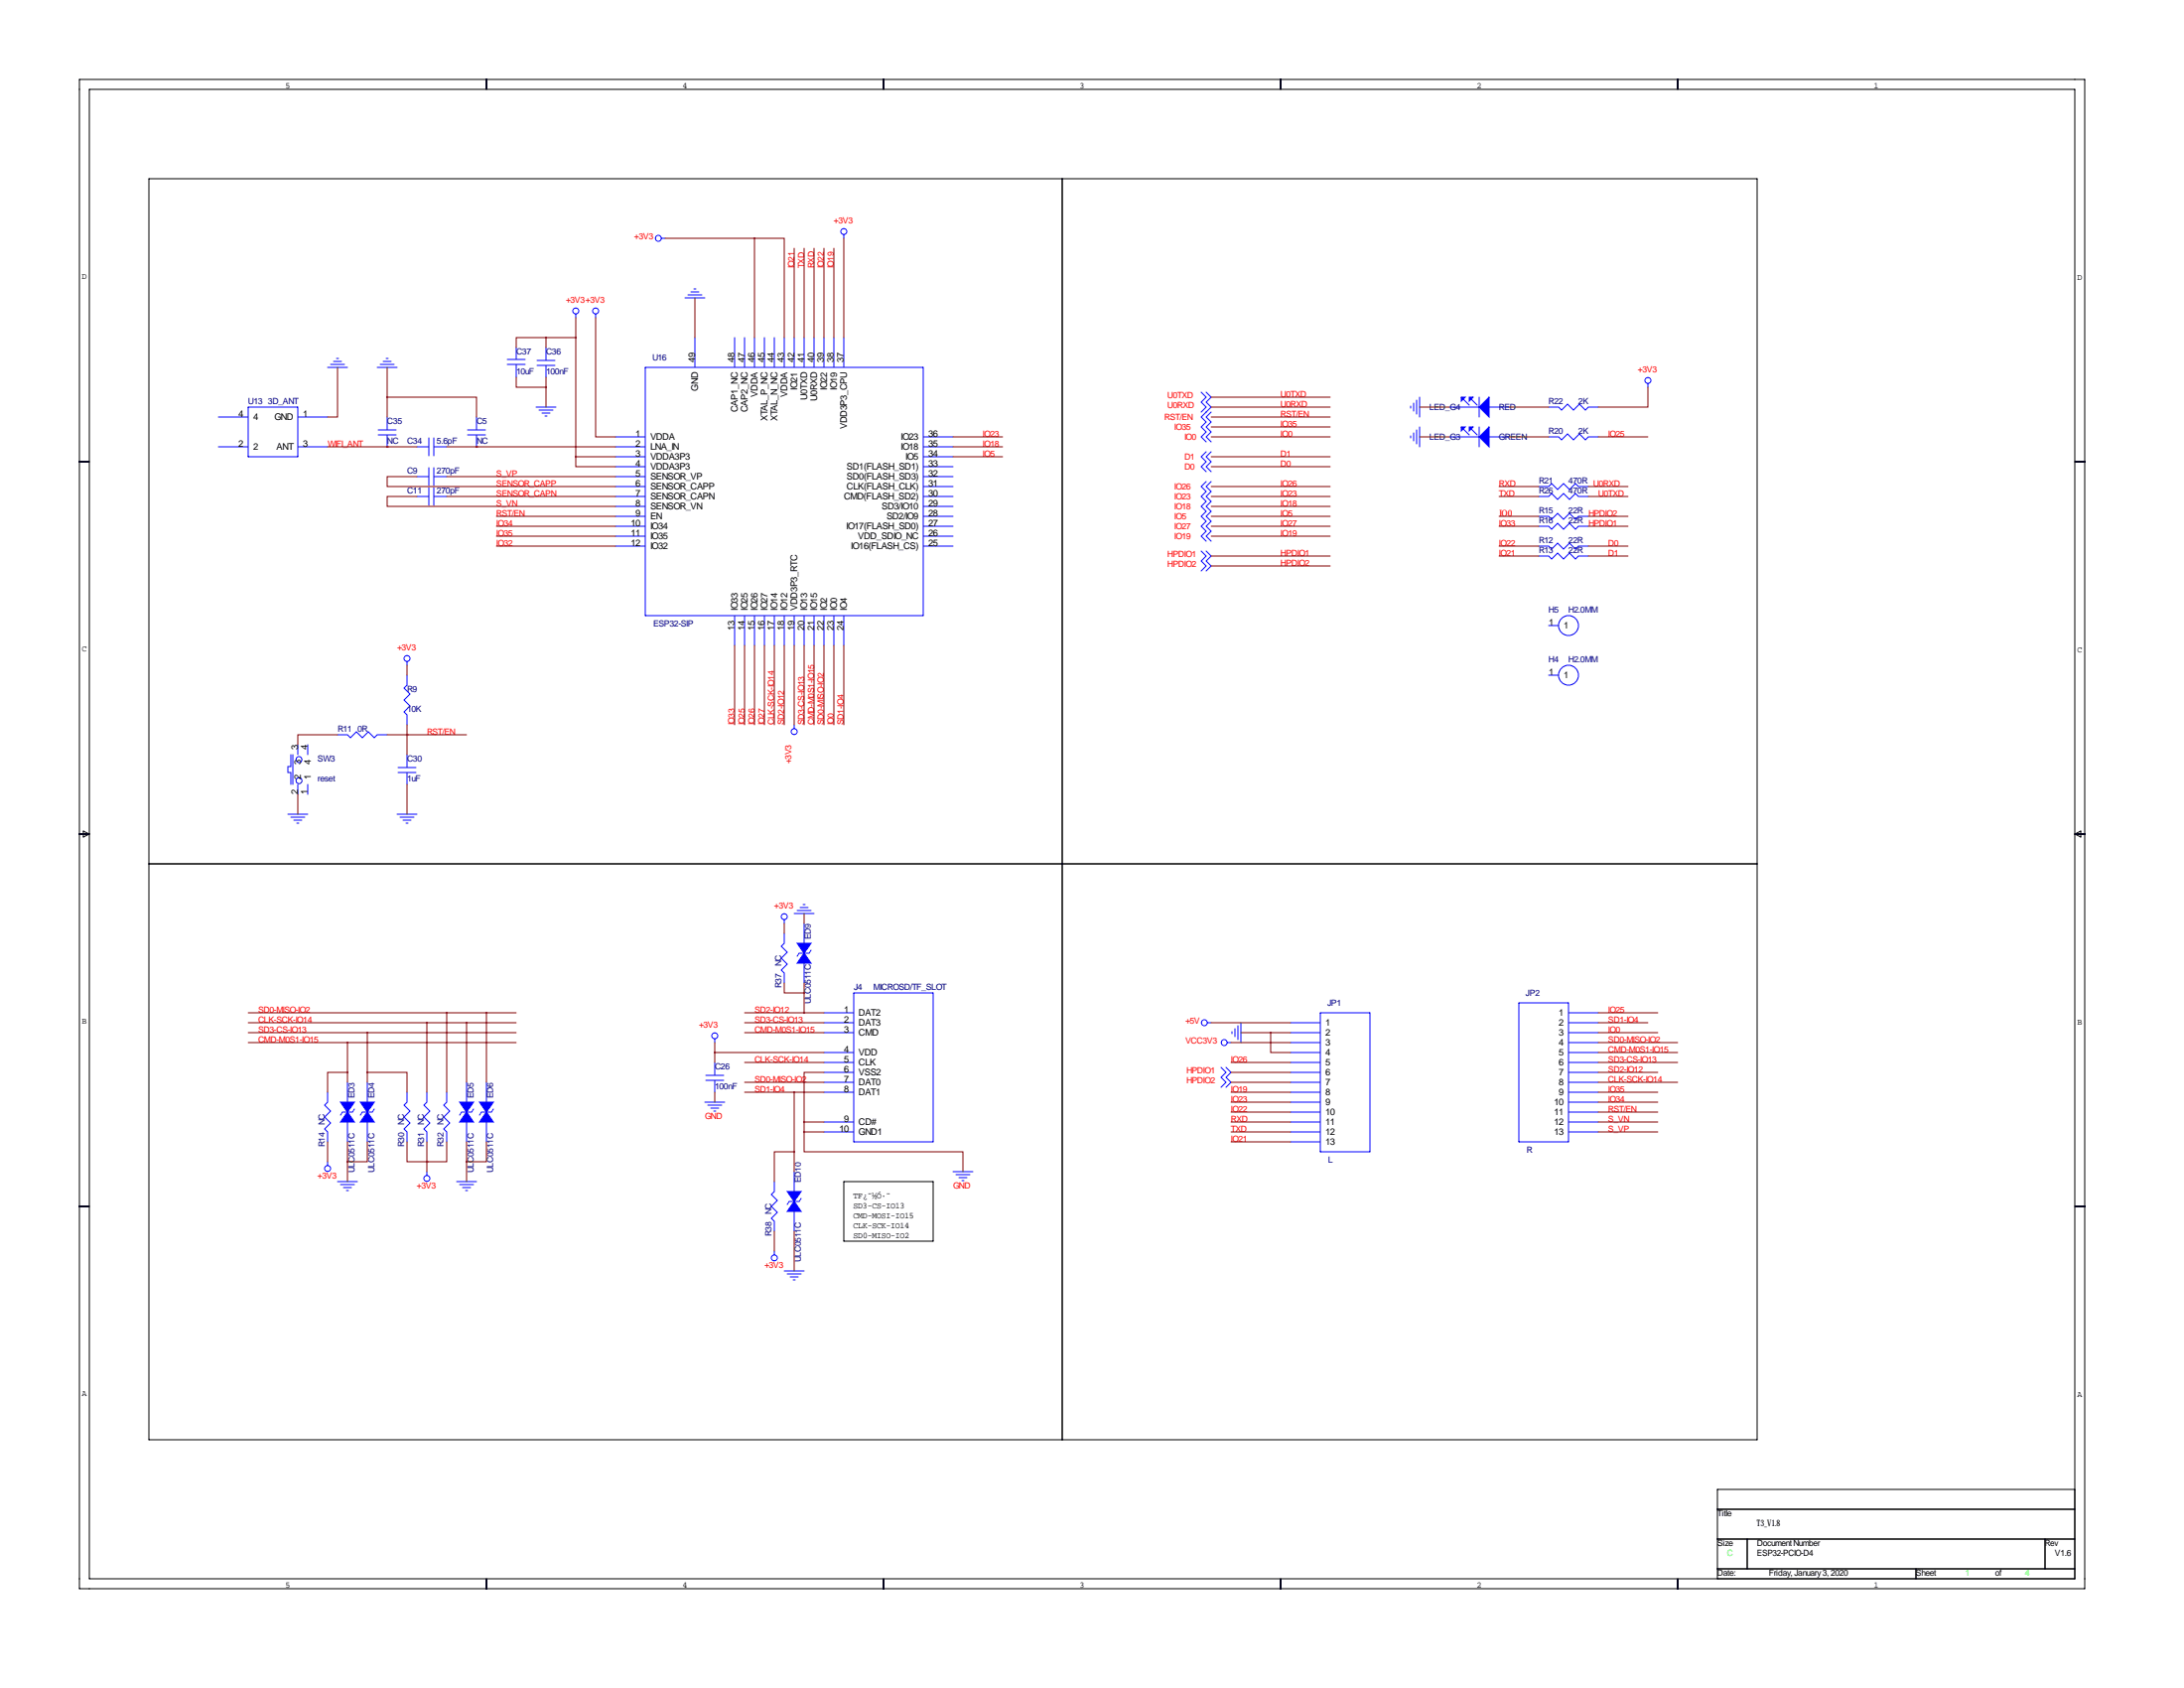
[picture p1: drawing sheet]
<svg xmlns="http://www.w3.org/2000/svg" width="559mm" height="432mm" viewBox="0 0 559 432" stroke-linecap="round" stroke-linejoin="round" font-family="sans-serif">
<g fill="none" stroke="#000" stroke-width=".25">
<path d="M20.3 20.3h513.1v386.1h-513.1zM22.9 22.9h508v381h-508zM124.5 20.3v2.6M226.1 20.3v2.6M327.7 20.3v2.6M429.3 20.3v2.6M38.1 45.7h411.5v322.6h-411.5zM271.8 45.7v322.6M20.3 118.1h2.6M530.9 118.1h2.5M20.3 213.4h2.6M21.3 212.6l1.6 .8-1.6 .7z"/>
<path d="M530.9 213.4h2.5M530.9 213.4l1.5-.8v1.5zM38.1 221h411.5M20.3 308.6h2.6M215.9 302.3h22.9v15.2h-22.9zM530.9 308.6h2.5M439.4 386.1h91.5M439.4 393.7h91.5M447 393.7v7.6M523.2 393.7v7.6M530.9 381h-91.5v22.9M124.5 403.9v2.5"/>
<path d="M226.1 403.9v2.5M327.7 403.9v2.5M429.3 403.9v2.5M439.4 401.3h91.5M490.2 401.3v2.6"/>
</g>
<g fill="none" stroke="#00f" stroke-width=".25">
<path d="M215.9 59.9v1.1M169.2 61h1M175.3 76.2h5M176 75.4h3.6M176.8 74.7h2M177.5 73.9h.6M83.8 94h5.1M84.6 93.2h3.5M85.3 92.5h2.1M86.1 91.7h.5M96.5 94h5.1M97.3 93.2h3.5"/>
<path d="M98 92.5h2.1M98.8 91.7h.5M129.8 93.2h4.6M129.8 91.9h4.6M132.1 88.9v3M132.1 93.2v3.3M137.4 92.2h4.6M137.4 93.5h4.6M139.7 88.9v3.3M139.7 93.5v3M147.3 80.3v1M152.4 80.3v1"/>
<path d="M165.1 94h71.1v63.5h-71.1zM177.8 86.4v7.6M188 86.4v7.6M190.5 86.4v7.6M193 86.4v7.6M195.6 86.4v7.6M198.1 86.4v7.6M200.7 86.4v7.6M203.2 86.4v7.6M205.7 86.4v7.6M208.3 86.4v7.6M210.8 86.4v7.6"/>
<path d="M213.4 86.4v7.6M215.9 86.4v7.6M421.6 98v1.1M55.9 114.3h7.6M55.9 106.7h7.6M63.5 104.1h12.7v12.7h-12.7zM76.2 114.3h7.6M76.2 106.7h7.6M96.8 110h4.5M96.8 111.3h4.5M99.1 106.7v3.3M99.1 111.3v3"/>
<path d="M106.7 114.3h3M109.7 112v4.6M109.7 119.6v4.6M111 114.3h3.3M111 112v4.6M111 119.6v4.6M119.6 110h4.6M119.6 111.3h4.6M121.9 106.7v3.3M121.9 111.3v3M137.2 104.1h5M137.9 104.9h3.6"/>
<path d="M138.7 105.7h2M139.4 106.4h.6M157.5 111.8h7.6M157.5 116.8h7.6M157.5 114.3h7.6M157.5 119.4h7.6M236.2 111.8h7.6M236.2 116.8h7.6M236.2 114.3h7.6M236.2 119.4h7.6M307.3 100.3l1.3 1.3-1.3 1.3 1.3 1.2-1.3 1.3M308.6 115.6l-1.3 1.2 1.3 1.3-1.3 1.3 1.3 1.2"/>
<path d="M308.6 100.3l1.3 1.3-1.3 1.3 1.3 1.2-2.6 2.6 1.3 1.2-1.3 1.3 1.3 1.3-1.3 1.3 1.3 1.2M309.9 115.6l-1.3 1.2 1.3 1.3-1.3 1.3 1.3 1.2M309.9 105.4l-1.3 1.3 1.3 1.2-1.3 1.3 1.3 1.3-1.3 1.3 1.3 1.2M360.9 103.9v.5M360.9 111.5v.5M361.7 103.1v2.1M361.7 110.7v2.1M362.5 102.4v3.5M362.5 110v3.5M363.2 101.6v5.1M363.2 109.2v5.1M370.8 111.8h7.7"/>
<path d="M370.8 104.1h7.7M374.4 109.7l1.5 1.6M374.4 102.1l1.5 1.5M376.4 109.7l1.6 1.6M376.4 102.1l1.6 1.5M378.5 101.6v5.1M378.5 109.2v5.1M381 111.8h5.1M381 104.1h5.1M396.2 111.8h2.6l.7 .7 1.6-1.5 1.5 1.5 1.5-1.5 1.5 1.5 .8-.7h2.5M396.2 104.1h2.6l.7 .8 1.6-1.5 1.5 1.5 1.5-1.5 1.5 1.5 .8-.8h2.5M106.7 127h3"/>
<path d="M106.7 121.9h3M109.7 124.7v4.6M111 127h3.3M111 124.7v4.6M111 121.9h3.3M157.5 124.5h7.6M157.5 132.1h7.6M157.5 127h7.6M157.5 139.7h7.6M157.5 121.9h7.6M157.5 129.5h7.6M157.5 134.6h7.6"/>
<path d="M157.5 137.2h7.6M236.2 124.5h7.6M236.2 132.1h7.6M236.2 127h7.6M236.2 139.7h7.6M236.2 121.9h7.6M236.2 129.5h7.6M236.2 134.6h7.6M236.2 137.2h7.6M308.6 123.2l-1.3 1.3 1.3 1.2-1.3 1.3 1.3 1.3-1.3 1.2 1.3 1.3-1.3 1.3 1.3 1.2-1.3 1.3 1.3 1.3-1.3 1.3 1.3 1.2M309.9 123.2l-1.3 1.3 1.3 1.2-1.3 1.3 1.3 1.3-1.3 1.2 1.3 1.3-1.3 1.3 1.3 1.2-1.3 1.3 1.3 1.3-1.3 1.3 1.3 1.2M393.7 124.5h2.5l.8-.8 1.5 1.5 1.5-1.5 1.6 1.5 1.5-1.5 .8 .8h2.5"/>
<path d="M393.7 132.1h2.5l.8 .7 1.5-1.5 1.5 1.5 1.6-1.5 1.5 1.5 .8-.7h2.5M393.7 127h2.5l.8-.8 1.5 1.6 1.5-1.6 1.6 1.6 1.5-1.6 .8 .8h2.5M393.7 139.7h2.5l.8 .8 1.5-1.6 1.5 1.6 1.6-1.6 1.5 1.6 .8-.8h2.5M393.7 134.6h2.5l.8 .8 1.5-1.5 1.5 1.5 1.6-1.5 1.5 1.5 .8-.8h2.5M188 157.5v7.6M190.5 157.5v7.6M193 157.5v7.6M195.6 157.5v7.6M198.1 157.5v7.6M200.7 157.5v7.6M203.2 157.5v7.6M205.7 157.5v7.6"/>
<path d="M208.3 157.5v7.6M210.8 157.5v7.6M213.4 157.5v7.6M215.9 157.5v7.6M307.3 141l1.3 1.2-1.3 1.3 1.3 1.3-1.3 1.2M308.6 141l1.3 1.2-1.3 1.3 1.3 1.3-1.3 1.2M393.7 142.2h2.5l.8 .8 1.5-1.5 1.5 1.5 1.6-1.5 1.5 1.5 .8-.8h2.5M104.1 172.7v2.6l-.7 .7 1.5 1.5-1.5 1.6 1.5 1.5-1.5 1.5 .7 .8v2.5M104.1 169.2v1M396.2 172.7h2.6M396.2 160h2.6M74.4 193v3.1h-.7v1.5h.7v3.1"/>
<path d="M74.9 193v7.7M76.2 190.5v2.5M78.7 190.5v2.5M86.4 188h2.5l.8 .7 1.5-1.5 1.5 1.5 1.5-1.5 1.6 1.5 .7-.7h2.6M101.9 197.6h4.5M101.9 196.3h4.5M104.1 193v3.3M104.1 197.6v3.1M203.2 185.4v1M73.7 208.3h5M74.4 209h3.6M75.2 209.8h2"/>
<path d="M75.9 210.6h.6M76.2 200.7v2.5M78.7 200.7v2.5M101.6 208.3h5.1M102.4 209h3.5M103.1 209.8h2.1M103.9 210.6h.5M200.7 235.2v1M200.7 238.8v2.5l-.8 .8 1.5 1.5-1.5 1.5 1.5 1.5-1.5 1.6 .8 .7v2.6M203.2 233.7h5.1M204 232.9h3.5M204.7 232.2h2.1"/>
<path d="M205.5 231.4h.5M205.7 236.2v5.1M205.7 246.4v5.1M207.5 243.1l-.5 .7h-2.5l-.5 .8M210.8 259.1h7.6M218.4 254h20.4v38.1h-20.4zM337.8 259.1h12.7v35.5h-12.7zM388.6 256.5h12.7v35.6h-12.7zM401.3 259.1h7.6M83.8 279.4v2.5l-.7 .8 1.5 1.5-1.5 1.6 1.5 1.5-1.5 1.5 .7 .8v2.5M88.9 276.9v5M94 276.9v5"/>
<path d="M104.1 279.4v2.5l-.7 .8 1.5 1.5-1.5 1.6 1.5 1.5-1.5 1.5 .7 .8v2.5M109.2 279.4v2.5l-.7 .8 1.5 1.5-1.5 1.6 1.5 1.5-1.5 1.5 .7 .8v2.5M114.3 279.4v2.5l-.8 .8 1.6 1.5-1.6 1.6 1.6 1.5-1.6 1.5 .8 .8v2.5M119.4 276.9v5M124.5 276.9v5M180.6 275.1h4.6M180.6 276.4h4.6M182.9 265.7v1M182.9 271.8v3.3M182.9 276.4v3M210.8 261.6h7.6M210.8 264.2h7.6"/>
<path d="M210.8 269.2h7.6M210.8 271.8h7.6M210.8 274.3h7.6M210.8 276.9h7.6M210.8 279.4h7.6M308.9 261.6h1M312.4 273l1.3 1.3-1.3 1.3 1.3 1.3-1.3 1.2M313.7 273l1.3 1.3-1.3 1.3 1.3 1.3-1.3 1.2M313.9 266.7h1.1M315.2 263.9v.5M316 263.1v2.1M316.7 262.4v3.5"/>
<path d="M317.5 261.6v5.1M330.2 261.6h7.6M330.2 264.2h7.6M330.2 269.2h7.6M330.2 271.8h7.6M330.2 274.3h7.6M330.2 276.9h7.6M330.2 279.4h7.6M330.2 266.7h7.6M401.3 261.6h7.6M401.3 264.2h7.6M401.3 269.2h7.6"/>
<path d="M401.3 271.8h7.6M401.3 274.3h7.6M401.3 276.9h7.6M401.3 279.4h7.6M401.3 266.7h7.6M83.8 297.2v1M88.9 287v5.1M90.7 283.7l-.5 .8h-2.6l-.5 .7M94 287v5.1M95.8 283.7l-.6 .8h-2.5l-.5 .7M109.2 299.7v1M119.4 287v5.1"/>
<path d="M121.2 283.7l-.6 .8h-2.5l-.5 .7M124.5 287v5.1M126.2 283.7l-.5 .8h-2.5l-.5 .7M180.3 281.9h5.1M181.1 282.7h3.6M181.9 283.5h2M182.6 284.2h.5M203.2 299.7v5.1M210.8 287h7.6M210.8 289.6h7.6M243.8 299.7h5.1M330.2 284.5h7.6"/>
<path d="M330.2 292.1h7.6M330.2 287h7.6M330.2 289.6h7.6M330.2 281.9h7.6M401.3 284.5h7.6M401.3 287h7.6M401.3 289.6h7.6M401.3 281.9h7.6M86.4 302.3h5M87.1 303h3.6M87.9 303.8h2M88.6 304.5h.6"/>
<path d="M116.8 302.3h5.1M117.6 303h3.6M118.4 303.8h2M119.1 304.5h.5M198.1 302.3v2.5l-.7 .8 1.5 1.5-1.5 1.5 1.5 1.5-1.5 1.6 .7 .7v2.6M203.2 309.9v5.1M205 306.6l-.5 .7h-2.6l-.5 .8M244.6 300.5h3.6M245.4 301.2h2M246.1 302h.5M198.1 320v1.1M200.7 325.1h5"/>
<path d="M201.4 325.9h3.6M202.2 326.6h2M202.9 327.4h.6"/>
<circle cx="215.9" cy="59.2" r=".76"/>
<circle cx="147.3" cy="79.6" r=".76"/>
<circle cx="152.4" cy="79.6" r=".76"/>
<circle cx="168.5" cy="61" r=".76"/>
<circle cx="421.6" cy="97.3" r=".76"/>
<circle cx="104.1" cy="168.5" r=".76"/>
<circle cx="401.3" cy="160" r="2.54"/>
<circle cx="401.3" cy="172.7" r="2.54"/>
<circle cx="76.5" cy="194.3" r=".76"/>
<circle cx="76.5" cy="199.7" r=".76"/>
<circle cx="203.2" cy="187.1" r=".76"/>
<circle cx="200.7" cy="234.5" r=".76"/>
<circle cx="182.9" cy="265" r=".76"/>
<circle cx="308.2" cy="261.6" r=".76"/>
<circle cx="313.2" cy="266.7" r=".76"/>
<circle cx="83.8" cy="298.9" r=".76"/>
<circle cx="109.2" cy="301.4" r=".76"/>
<circle cx="198.1" cy="321.8" r=".76"/>
</g>
<g fill="#00f" stroke="#00f" stroke-width=".25">
<path d="M92.2 281.9h3.6l-1.8 2.6z"/>
<path d="M94 284.5l1.8 2.5h-3.6z"/>
<path d="M381 109.2v5.1l-2.5-2.5z"/>
<path d="M375.9 109.2h1l-1 1z"/>
<path d="M373.9 109.2h1l-1 1z"/>
<path d="M117.6 281.9h3.6l-1.8 2.6z"/>
<path d="M119.4 284.5l1.8 2.5h-3.6z"/>
<path d="M204 241.3h3.5l-1.8 2.5z"/>
<path d="M205.7 243.8l1.8 2.6h-3.5z"/>
<path d="M122.7 281.9h3.5l-1.7 2.6z"/>
<path d="M124.5 284.5l1.7 2.5h-3.5z"/>
<path d="M201.4 304.8h3.6l-1.8 2.5z"/>
<path d="M203.2 307.3l1.8 2.6h-3.6z"/>
<path d="M381 101.6v5.1l-2.5-2.6z"/>
<path d="M375.9 101.6h1l-1 1z"/>
<path d="M373.9 101.6h1l-1 1z"/>
<path d="M87.1 281.9h3.6l-1.8 2.6z"/>
<path d="M88.9 284.5l1.8 2.5h-3.6z"/>
</g>
<g fill="none" stroke="#800000" stroke-width=".25">
<path d="M170.2 61h22.8M177.8 76.2v10.2M193 61h7.7v25.4M193 61v25.4M203.2 63.5v22.9M205.7 63.5v22.9M208.3 63.5v22.9M210.8 63.5v22.9M213.4 63.5v22.9M215.9 61v25.4M86.4 94v12.7h-2.6M99.1 94v12.7"/>
<path d="M132.1 96.5v2.6h7.6M139.7 86.4h-7.6v2.5M139.7 86.4v2.5M139.7 96.5v7.6M139.7 86.4h7.6M147.3 81.3v35.5M152.4 81.3v30.5h5.1M421.6 99.1v5h-12.7M83.8 114.3h22.9M99.1 114.3h.1M99.1 101.6h22.8v5.1M114.3 114.3h43.2"/>
<path d="M121.9 114.3h.1M147.3 116.8v2.6h10.2M147.3 116.8h10.2M243.8 114.3h12.7M243.8 111.8h12.7M243.8 116.8h12.7M309.9 119.4h30.5M309.9 111.8h30.5M309.9 104.1h30.5M309.9 101.6h30.5M309.9 116.8h30.5M309.9 106.7h30.5"/>
<path d="M309.9 109.2h30.5M363.2 111.8h7.6M363.2 104.1h7.6M386.1 111.8h10.1M386.1 104.1h10.1M408.9 111.8h12.7M106.7 121.9h-7.6v2.6h58.4M106.7 127h-7.6v2.5h58.4M114.3 127h43.2M114.3 121.9h43.2M127 134.6h30.5M127 139.7h30.5"/>
<path d="M127 132.1h30.5M127 137.2h30.5M309.9 127h30.5M309.9 134.6h30.5M309.9 124.5h30.5M309.9 129.5h30.5M309.9 132.1h30.5M309.9 137.2h30.5M383.5 127h10.2M383.5 134.6h10.2M383.5 139.7h10.2M383.5 124.5h10.2"/>
<path d="M383.5 132.1h10.2M406.4 127h10.2M406.4 134.6h10.2M406.4 139.7h10.2M406.4 124.5h10.2M406.4 132.1h10.2M309.9 142.2h30.5M309.9 144.8h30.5M383.5 142.2h10.2M406.4 142.2h10.2M104.1 170.2v2.5M188 165.1v20.3"/>
<path d="M190.5 165.1v20.3M193 165.1v20.3M195.6 165.1v20.3M198.1 165.1v20.3M200.7 165.1v20.3M203.2 165.1v20.3M205.7 165.1v20.3M208.3 165.1v20.3M210.8 165.1v20.3M213.4 165.1v20.3M215.9 165.1v20.3M86.4 188h-10.2v2.5"/>
<path d="M99.1 188h20.3M104.1 188h.1M104.1 185.4v7.6M76.2 203.2v5.1M104.1 200.7v7.6M200.7 236.2v2.6M205.7 233.7v2.5M63.5 259.1h68.6M114.3 259.1v20.3M124.5 259.1v17.8M190.5 259.1h20.3M200.7 251.5v2.5h5"/>
<path d="M205.7 251.5v7.6M408.9 259.1h15.3M63.5 266.7h68.6M63.5 261.6h68.6M63.5 264.2h68.6M88.9 274.3h-5.1v5.1M88.9 266.7v10.2M94 274.3h10.1v5.1M94 264.2v12.7M109.2 261.6v17.8M119.4 261.6v15.3M182.9 266.7v5.1"/>
<path d="M182.9 279.4v2.5M182.9 269.2h27.9M190.5 261.6h20.3M190.5 264.2h20.3M190.5 276.9h20.3M190.5 279.4h20.3M190.5 271.8h20.3M203.2 279.4v20.3M210.8 274.3h-5.1v12.7M309.9 261.6h20.3M315 266.7h15.2M315 276.9h15.2"/>
<path d="M315 274.3h15.2M315 279.4h15.2M315 271.8h15.2M317.5 264.2h12.7M325.1 264.2v5h5.1M408.9 266.7h20.4M408.9 261.6h12.7M408.9 264.2h15.3M408.9 276.9h20.4M408.9 274.3h15.3M408.9 269.2h20.4M408.9 279.4h15.3"/>
<path d="M408.9 271.8h20.4M83.8 292.1v5.1M88.9 292.1v10.2M94 292.1v5.1h-5.1M104.1 292.1v5.1h5.1M109.2 297.2h.1M109.2 292.1v7.6M114.3 292.1v5.1h-5.1M119.4 292.1v10.2M124.5 292.1v5.1h-5.1M203.2 294.6h-5.1v7.7M205.7 289.6v5h40.7v5.1"/>
<path d="M205.7 287h5.1M205.7 287v2.6M205.7 289.6h5.1M315 287h15.2M315 281.9h15.2M315 289.6h15.2M315 292.1h15.2M315 284.5h15.2M408.9 287h15.3M408.9 281.9h15.3M408.9 289.6h15.3M408.9 284.5h15.3"/>
<path d="M198.1 315v5M203.2 315v10.1"/>
</g>
<path d="M99 114.3a.05 .05 0 0 0 .1 0 .05 .05 0 0 0-.1 0zM99 101.6a.05 .05 0 0 0 .1 0 .05 .05 0 0 0-.1 0zM205.7 289.6a.05 .05 0 0 0 .1 0 .05 .05 0 0 0-.1 0zM205.7 287a.05 .05 0 0 0 .1 0 .05 .05 0 0 0-.1 0zM193 61a.05 .05 0 0 0 .1 0 .05 .05 0 0 0-.1 0zM205.7 259.1a.05 .05 0 0 0 .1 0 .05 .05 0 0 0-.1 0zM205.7 254a.05 .05 0 0 0 .1 0 .05 .05 0 0 0-.1 0zM124.4 259.1a.05 .05 0 0 0 .1 0 .05 .05 0 0 0-.1 0zM104.1 188a.05 .05 0 0 0 .1 0 .05 .05 0 0 0-.1 0zM104.1 188a.05 .05 0 0 0 .1 0 .05 .05 0 0 0-.1 0z" fill="#800000" stroke="#800000" stroke-width=".51"/>
<g font-size="2.4">
<text x="177.8" y="92.7" transform="rotate(-90 177.8 92.7)">49</text>
<text x="188" y="92.7" transform="rotate(-90 188 92.7)">48</text>
<text x="190.5" y="92.7" transform="rotate(-90 190.5 92.7)">47</text>
<text x="193" y="92.7" transform="rotate(-90 193 92.7)">46</text>
<text x="195.6" y="92.7" transform="rotate(-90 195.6 92.7)">45</text>
<text x="198.1" y="92.7" transform="rotate(-90 198.1 92.7)">44</text>
<text x="200.7" y="92.7" transform="rotate(-90 200.7 92.7)">43</text>
<text x="203.2" y="92.7" transform="rotate(-90 203.2 92.7)">42</text>
<text x="205.7" y="92.7" transform="rotate(-90 205.7 92.7)">41</text>
<text x="208.3" y="92.7" transform="rotate(-90 208.3 92.7)">40</text>
<text x="210.8" y="92.7" transform="rotate(-90 210.8 92.7)">39</text>
<text x="213.4" y="92.7" transform="rotate(-90 213.4 92.7)">38</text>
<text x="215.9" y="92.7" transform="rotate(-90 215.9 92.7)">37</text>
<text x="178.6" y="100" transform="rotate(-90 178.6 100)">GND</text>
<text x="193.8" y="101.5" transform="rotate(-90 193.8 101.5)">VDDA</text>
<text x="201.5" y="101.5" transform="rotate(-90 201.5 101.5)">VDDA</text>
<text x="204" y="99.7" transform="rotate(-90 204 99.7)">IO21</text>
<text x="211.6" y="99.7" transform="rotate(-90 211.6 99.7)">IO22</text>
<text x="214.2" y="99.7" transform="rotate(-90 214.2 99.7)">IO19</text>
<text x="61" y="106.7">4</text>
<text x="64.8" y="107.5">4</text>
<text x="70.2" y="107.5">GND</text>
<text x="77.5" y="106.7">1</text>
<text x="188.8" y="105.4" transform="rotate(-90 188.8 105.4)">CAP1_NC</text>
<text x="191.3" y="105.4" transform="rotate(-90 191.3 105.4)">CAP2_NC</text>
<text x="196.4" y="107.7" transform="rotate(-90 196.4 107.7)">XTAL_P_NC</text>
<text x="198.9" y="107.7" transform="rotate(-90 198.9 107.7)">XTAL_N_NC</text>
<text x="206.5" y="102.3" transform="rotate(-90 206.5 102.3)">U0TXD</text>
<text x="209.1" y="102.6" transform="rotate(-90 209.1 102.6)">U0RXD</text>
<text x="162.6" y="111.8">1</text>
<text x="166.4" y="112.6">VDDA</text>
<text x="216.7" y="109.8" transform="rotate(-90 216.7 109.8)">VDD3P3_CPU</text>
<text x="230.5" y="112.6">IO23</text>
<text x="237.5" y="111.8">36</text>
<text x="61" y="114.3">2</text>
<text x="64.8" y="115.1">2</text>
<text x="70.8" y="115.1">ANT</text>
<text x="77.5" y="114.3">3</text>
<text x="162.6" y="114.3">2</text>
<text x="162.6" y="116.8">3</text>
<text x="162.6" y="119.4">4</text>
<text x="166.4" y="115.1">LNA_IN</text>
<text x="166.4" y="117.6">VDDA3P3</text>
<text x="230.5" y="115.1">IO18</text>
<text x="231.7" y="117.6">IO5</text>
<text x="237.5" y="119.4">33</text>
<text x="237.5" y="116.8">34</text>
<text x="237.5" y="114.3">35</text>
<text x="162.6" y="121.9">5</text>
<text x="162.6" y="124.5">6</text>
<text x="166.4" y="120.2">VDDA3P3</text>
<text x="166.4" y="122.7">SENSOR_VP</text>
<text x="166.4" y="125.3">SENSOR_CAPP</text>
<text x="216.7" y="125.3">CLK(FLASH_CLK)</text>
<text x="216.7" y="122.7">SD0(FLASH_SD3)</text>
<text x="216.7" y="120.2">SD1(FLASH_SD1)</text>
<text x="237.5" y="124.5">31</text>
<text x="237.5" y="121.9">32</text>
<text x="162.6" y="127">7</text>
<text x="162.6" y="129.5">8</text>
<text x="166.4" y="127.8">SENSOR_CAPN</text>
<text x="166.4" y="130.3">SENSOR_VN</text>
<text x="216" y="127.8">CMD(FLASH_SD2)</text>
<text x="225.6" y="130.3">SD3/IO10</text>
<text x="237.5" y="129.5">29</text>
<text x="237.5" y="127">30</text>
<text x="161.4" y="134.6">10</text>
<text x="161.4" y="137.2">11</text>
<text x="162.6" y="132.1">9</text>
<text x="166.4" y="132.9">EN</text>
<text x="166.4" y="135.4">IO34</text>
<text x="166.4" y="138">IO35</text>
<text x="216.5" y="135.4">IO17(FLASH_SD0)</text>
<text x="219.5" y="138">VDD_SDIO_NC</text>
<text x="226.8" y="132.9">SD2/IO9</text>
<text x="237.5" y="137.2">26</text>
<text x="237.5" y="134.6">27</text>
<text x="237.5" y="132.1">28</text>
<text x="161.4" y="139.7">12</text>
<text x="166.4" y="140.5">IO32</text>
<text x="217.7" y="140.5">IO16(FLASH_CS)</text>
<text x="237.5" y="139.7">25</text>
<text x="188" y="161.2" transform="rotate(-90 188 161.2)">13</text>
<text x="188.8" y="156.2" transform="rotate(-90 188.8 156.2)">IO33</text>
<text x="190.5" y="161.2" transform="rotate(-90 190.5 161.2)">14</text>
<text x="191.3" y="156.2" transform="rotate(-90 191.3 156.2)">IO25</text>
<text x="193" y="161.2" transform="rotate(-90 193 161.2)">15</text>
<text x="193.8" y="156.2" transform="rotate(-90 193.8 156.2)">IO26</text>
<text x="195.6" y="161.2" transform="rotate(-90 195.6 161.2)">16</text>
<text x="196.4" y="156.2" transform="rotate(-90 196.4 156.2)">IO27</text>
<text x="198.1" y="161.2" transform="rotate(-90 198.1 161.2)">17</text>
<text x="198.9" y="156.2" transform="rotate(-90 198.9 156.2)">IO14</text>
<text x="200.7" y="161.2" transform="rotate(-90 200.7 161.2)">18</text>
<text x="201.5" y="156.2" transform="rotate(-90 201.5 156.2)">IO12</text>
<text x="203.2" y="161.2" transform="rotate(-90 203.2 161.2)">19</text>
<text x="204" y="156.2" transform="rotate(-90 204 156.2)">VDD3P3_RTC</text>
<text x="205.7" y="161.2" transform="rotate(-90 205.7 161.2)">20</text>
<text x="206.5" y="156.2" transform="rotate(-90 206.5 156.2)">IO13</text>
<text x="208.3" y="161.2" transform="rotate(-90 208.3 161.2)">21</text>
<text x="209.1" y="156.2" transform="rotate(-90 209.1 156.2)">IO15</text>
<text x="210.8" y="161.2" transform="rotate(-90 210.8 161.2)">22</text>
<text x="211.6" y="156.2" transform="rotate(-90 211.6 156.2)">IO2</text>
<text x="213.4" y="161.2" transform="rotate(-90 213.4 161.2)">23</text>
<text x="214.2" y="156.2" transform="rotate(-90 214.2 156.2)">IO0</text>
<text x="215.9" y="161.2" transform="rotate(-90 215.9 161.2)">24</text>
<text x="216.7" y="156.2" transform="rotate(-90 216.7 156.2)">IO4</text>
<text x="396.3" y="160">1</text>
<text x="400" y="160.8">1</text>
<text x="396.3" y="172.7">1</text>
<text x="400" y="173.5">1</text>
<text x="76.2" y="191.8" transform="rotate(-90 76.2 191.8)">3</text>
<text x="78.7" y="191.8" transform="rotate(-90 78.7 191.8)">4</text>
<text x="77" y="195.5" transform="rotate(-90 77 195.5)">3</text>
<text x="79.5" y="195.5" transform="rotate(-90 79.5 195.5)">4</text>
<text x="76.2" y="203.1" transform="rotate(-90 76.2 203.1)">2</text>
<text x="77" y="199.4" transform="rotate(-90 77 199.4)">2</text>
<text x="78.7" y="203.1" transform="rotate(-90 78.7 203.1)">1</text>
<text x="79.5" y="199.4" transform="rotate(-90 79.5 199.4)">1</text>
<text x="216" y="261.6">2</text>
<text x="216" y="259.1">1</text>
<text x="219.7" y="262.4">DAT3</text>
<text x="219.7" y="259.9">DAT2</text>
<text x="339.1" y="262.4">1</text>
<text x="398.8" y="259.9">1</text>
<text x="398.8" y="262.4">2</text>
<text x="216" y="264.2">3</text>
<text x="216" y="269.2">4</text>
<text x="219.7" y="265">CMD</text>
<text x="339.1" y="265">2</text>
<text x="339.1" y="267.5">3</text>
<text x="398.8" y="265">3</text>
<text x="398.8" y="267.5">4</text>
<text x="216" y="271.8">5</text>
<text x="216" y="274.3">6</text>
<text x="219.7" y="270">VDD</text>
<text x="219.7" y="272.6">CLK</text>
<text x="219.7" y="275.1">VSS2</text>
<text x="339.1" y="270">4</text>
<text x="339.1" y="272.6">5</text>
<text x="339.1" y="275.1">6</text>
<text x="398.8" y="270">5</text>
<text x="398.8" y="272.6">6</text>
<text x="398.8" y="275.1">7</text>
<text x="216" y="276.9">7</text>
<text x="216" y="279.4">8</text>
<text x="219.7" y="277.7">DAT0</text>
<text x="219.7" y="280.2">DAT1</text>
<text x="339.1" y="277.7">7</text>
<text x="339.1" y="280.2">8</text>
<text x="398.8" y="277.7">8</text>
<text x="398.8" y="280.2">9</text>
<text x="216" y="287">9</text>
<text x="219.7" y="287.8">CD#</text>
<text x="339.1" y="285.3">10</text>
<text x="339.1" y="282.7">9</text>
<text x="339.1" y="287.8">11</text>
<text x="397.6" y="282.7">10</text>
<text x="397.6" y="285.3">11</text>
<text x="397.6" y="287.8">12</text>
<text x="214.7" y="289.6">10</text>
<text x="219.7" y="290.4">GND1</text>
<text x="339.1" y="290.4">12</text>
<text x="339.1" y="292.9">13</text>
<text x="397.6" y="290.4">13</text>
</g>
<text font-size="2.3" fill="#f00" x="383.6" y="132">IO0</text>
<text font-size="2.3" x="449.6" y="390.4">T3_V1.8</text>
<g font-size="2.2">
<text x="73" y="22.6">5</text>
<text x="174.6" y="22.6">4</text>
<text x="276.2" y="22.6">3</text>
<text x="377.8" y="22.6">2</text>
<text x="479.4" y="22.6">1</text>
<text x="20.9" y="71.4">D</text>
<text x="531.5" y="71.6">D</text>
<text x="20.9" y="166.6">C</text>
<text x="531.5" y="166.9">C</text>
<text x="20.9" y="261.9">B</text>
<text x="531.5" y="262.1">B</text>
<text x="218.3" y="306.7">TF¿¨½Ó·¨</text>
<text x="218.3" y="309.2">SD3-CS-IO13</text>
<text x="218.3" y="311.8">CMD-MOSI-IO15</text>
<text x="218.3" y="314.3">CLK-SCK-IO14</text>
<text x="218.3" y="316.8">SD0-MISO-IO2</text>
<text x="20.9" y="357.1">A</text>
<text x="531.5" y="357.4">A</text>
<text x="439.4" y="387.9">Title</text>
<text x="439.4" y="395.5">Size</text>
<text x="449.6" y="395.5">Document Number</text>
<text x="523.2" y="395.5">Rev</text>
<text x="449.6" y="398">ESP32-PCIO-D4</text>
<text x="525.8" y="398">V1.6</text>
<text x="73" y="406.1">5</text>
<text x="174.6" y="406.1">4</text>
<text x="276.2" y="406.1">3</text>
<text x="377.8" y="406.1">2</text>
<text x="439.4" y="403.1">Date:</text>
<text x="452.6" y="403.1">Friday, January 3, 2020</text>
<text x="479.4" y="406.1">1</text>
<text x="490.2" y="403.1">Sheet</text>
<text x="510.5" y="403.1">of</text>
</g>
<g font-size="2.2" fill="#f00">
<text x="213.4" y="57.1">+3V3</text>
<text x="162.3" y="61.2">+3V3</text>
<text x="203.2" y="68.6" transform="rotate(-90 203.2 68.6)">IO21</text>
<text x="205.7" y="68.6" transform="rotate(-90 205.7 68.6)">TXD</text>
<text x="208.3" y="68.6" transform="rotate(-90 208.3 68.6)">RXD</text>
<text x="210.8" y="68.6" transform="rotate(-90 210.8 68.6)">IO22</text>
<text x="213.4" y="68.6" transform="rotate(-90 213.4 68.6)">IO19</text>
<text x="144.8" y="77.5">+3V3+3V3</text>
<text x="419.1" y="95.3">+3V3</text>
<text x="298.7" y="101.9">U0TXD</text>
<text x="327.7" y="101.6">U0TXD</text>
<text x="297.9" y="107.4">RST/EN</text>
<text x="298.7" y="104.4">U0RXD</text>
<text x="327.7" y="104.1">U0RXD</text>
<text x="327.7" y="106.7">RST/EN</text>
<text x="251.5" y="111.8">IO23</text>
<text x="300.5" y="110">IO35</text>
<text x="303" y="112.5">IO0</text>
<text x="327.7" y="109.2">IO35</text>
<text x="327.7" y="111.8">IO0</text>
<text x="411.5" y="111.8">IO25</text>
<text x="83.8" y="114.3">WIFI_ANT</text>
<text x="251.5" y="114.3">IO18</text>
<text x="251.5" y="116.8">IO5</text>
<text x="303" y="117.6">D1</text>
<text x="327.7" y="119.4">D0</text>
<text x="327.7" y="116.8">D1</text>
<text x="127" y="124.5">SENSOR_CAPP</text>
<text x="127" y="121.9">S_VP</text>
<text x="300.5" y="125.2">IO26</text>
<text x="303" y="120.1">D0</text>
<text x="327.7" y="124.5">IO26</text>
<text x="383.5" y="124.5">RXD</text>
<text x="407.7" y="124.5">U0RXD</text>
<text x="127" y="127">SENSOR_CAPN</text>
<text x="127" y="129.5">S_VN</text>
<text x="300.5" y="127.8">IO23</text>
<text x="300.5" y="130.3">IO18</text>
<text x="327.7" y="127">IO23</text>
<text x="327.7" y="129.5">IO18</text>
<text x="383.5" y="127">TXD</text>
<text x="408.9" y="127">U0TXD</text>
<text x="127" y="134.6">IO34</text>
<text x="127" y="132.1">RST/EN</text>
<text x="127" y="137.2">IO35</text>
<text x="300.5" y="132.8">IO5</text>
<text x="300.5" y="135.4">IO27</text>
<text x="300.5" y="137.9">IO19</text>
<text x="327.7" y="132.1">IO5</text>
<text x="327.7" y="137.2">IO19</text>
<text x="327.7" y="134.6">IO27</text>
<text x="383.5" y="134.6">IO33</text>
<text x="406.4" y="132.1">HPDIO2</text>
<text x="406.4" y="134.6">HPDIO1</text>
<text x="127" y="139.7">IO32</text>
<text x="298.7" y="142.5">HPDIO1</text>
<text x="327.7" y="142.2">HPDIO1</text>
<text x="383.5" y="142.2">IO21</text>
<text x="383.5" y="139.7">IO22</text>
<text x="411.5" y="139.7">D0</text>
<text x="411.5" y="142.2">D1</text>
<text x="298.7" y="145">HPDIO2</text>
<text x="327.7" y="144.8">HPDIO2</text>
<text x="101.6" y="166.4">+3V3</text>
<text x="188" y="185.4" transform="rotate(-90 188 185.4)">IO33</text>
<text x="190.5" y="185.4" transform="rotate(-90 190.5 185.4)">IO25</text>
<text x="193" y="185.4" transform="rotate(-90 193 185.4)">IO26</text>
<text x="195.6" y="185.4" transform="rotate(-90 195.6 185.4)">IO27</text>
<text x="198.1" y="185.4" transform="rotate(-90 198.1 185.4)">CLK-SCK-IO14</text>
<text x="200.7" y="185.4" transform="rotate(-90 200.7 185.4)">SD2-IO12</text>
<text x="205.7" y="185.4" transform="rotate(-90 205.7 185.4)">SD3-CS-IO13</text>
<text x="208.3" y="185.4" transform="rotate(-90 208.3 185.4)">CMD-M0S1-IO15</text>
<text x="210.8" y="185.4" transform="rotate(-90 210.8 185.4)">SD0-MISO-IO2</text>
<text x="213.4" y="185.4" transform="rotate(-90 213.4 185.4)">IO0</text>
<text x="215.9" y="185.4" transform="rotate(-90 215.9 185.4)">SD1-IO4</text>
<text x="109.2" y="188">RST/EN</text>
<text x="202.4" y="195.3" transform="rotate(-90 202.4 195.3)">+3V3</text>
<text x="198.1" y="232.4">+3V3</text>
<text x="66" y="259.1">SD0-MISO-IO2</text>
<text x="66" y="261.6">CLK-SCK-IO14</text>
<text x="178.8" y="262.9">+3V3</text>
<text x="193" y="259.1">SD2-IO12</text>
<text x="193" y="261.6">SD3-CS-IO13</text>
<text x="303.3" y="261.9">+5V</text>
<text x="411.5" y="261.6">SD1-IO4</text>
<text x="411.5" y="259.1">IO25</text>
<text x="66" y="264.2">SD3-CS-IO13</text>
<text x="66" y="266.7">CMD-M0S1-IO15</text>
<text x="193" y="264.2">CMD-M0S1-IO15</text>
<text x="303.3" y="267">VCC3V3</text>
<text x="411.5" y="266.7">SD0-MISO-IO2</text>
<text x="411.5" y="269.2">CMD-M0S1-IO15</text>
<text x="411.5" y="264.2">IO0</text>
<text x="193" y="271.8">CLK-SCK-IO14</text>
<text x="303.5" y="274.6">HPDIO1</text>
<text x="315" y="271.8">IO26</text>
<text x="411.5" y="274.3">SD2-IO12</text>
<text x="411.5" y="271.8">SD3-CS-IO13</text>
<text x="193" y="279.4">SD1-IO4</text>
<text x="193" y="276.9">SD0-MISO-IO2</text>
<text x="303.5" y="277.1">HPDIO2</text>
<text x="315" y="281.9">IO23</text>
<text x="315" y="279.4">IO19</text>
<text x="411.5" y="281.9">IO34</text>
<text x="411.5" y="279.4">IO35</text>
<text x="411.5" y="276.9">CLK-SCK-IO14</text>
<text x="180.3" y="286.3">GND</text>
<text x="315" y="287">RXD</text>
<text x="315" y="284.5">IO22</text>
<text x="411.5" y="287">S_VN</text>
<text x="411.5" y="284.5">RST/EN</text>
<text x="315" y="292.1">IO21</text>
<text x="315" y="289.6">TXD</text>
<text x="411.5" y="289.6">S_VP</text>
<text x="81.3" y="301.5">+3V3</text>
<text x="106.7" y="304">+3V3</text>
<text x="243.8" y="304">GND</text>
<text x="195.6" y="324.4">+3V3</text>
</g>
<g font-size="2.2" fill="#000080">
<text x="132.1" y="90.7">C37</text>
<text x="132.1" y="95.8">10uF</text>
<text x="139.7" y="90.7">C36</text>
<text x="139.7" y="95.8">100nF</text>
<text x="166.9" y="92.2">U16</text>
<text x="63.5" y="103.4">U13</text>
<text x="68.6" y="103.4">3D_ANT</text>
<text x="365.8" y="104.8">LED_G4</text>
<text x="383.5" y="104.8">RED</text>
<text x="396.2" y="103.4">R22</text>
<text x="403.9" y="103.4">2K</text>
<text x="99.1" y="108.5">C35</text>
<text x="99.1" y="113.5">NC</text>
<text x="104.1" y="113.5">C34</text>
<text x="111.8" y="113.5">5.6pF</text>
<text x="121.9" y="108.5">C5</text>
<text x="121.9" y="113.5">NC</text>
<text x="365.8" y="112.5">LED_G3</text>
<text x="383.5" y="112.5">GREEN</text>
<text x="396.2" y="111">R20</text>
<text x="403.9" y="111">2K</text>
<text x="104.1" y="121.2">C9</text>
<text x="111.8" y="121.2">270pF</text>
<text x="393.7" y="123.7">R21</text>
<text x="401.3" y="123.7">470R</text>
<text x="104.1" y="126.2">C11</text>
<text x="111.8" y="126.2">270pF</text>
<text x="393.7" y="131.3">R15</text>
<text x="393.7" y="126.2">R26</text>
<text x="401.3" y="131.3">22R</text>
<text x="401.3" y="126.2">470R</text>
<text x="393.7" y="133.9">R16</text>
<text x="401.3" y="133.9">22R</text>
<text x="393.7" y="138.9">R12</text>
<text x="393.7" y="141.5">R13</text>
<text x="401.3" y="138.9">22R</text>
<text x="401.3" y="141.5">22R</text>
<text x="167.1" y="160.3">ESP32-SIP</text>
<text x="396.2" y="156.7">H5</text>
<text x="401.3" y="156.7">H2.0MM</text>
<text x="396.2" y="169.4">H4</text>
<text x="401.3" y="169.4">H2.0MM</text>
<text x="104.1" y="177">R9</text>
<text x="104.1" y="182.1">10K</text>
<text x="86.4" y="187.2">R11</text>
<text x="91.4" y="187.2">0R</text>
<text x="81.3" y="194.8">SW3</text>
<text x="104.1" y="194.8">C30</text>
<text x="81.3" y="199.9">reset</text>
<text x="104.1" y="199.9">1uF</text>
<text x="207.5" y="240.3" transform="rotate(-90 207.5 240.3)">ED9</text>
<text x="199.9" y="247.1" transform="rotate(-90 199.9 247.1)">NC</text>
<text x="199.9" y="252.7" transform="rotate(-90 199.9 252.7)">R37</text>
<text x="207.5" y="256.8" transform="rotate(-90 207.5 256.8)">ULC0511C</text>
<text x="218.4" y="253.2">J4</text>
<text x="223.5" y="253.2">MICROSD/TF_SLOT</text>
<text x="339.6" y="257.3">JP1</text>
<text x="390.4" y="254.8">JP2</text>
<text x="182.9" y="273.6">C26</text>
<text x="90.7" y="280.9" transform="rotate(-90 90.7 280.9)">ED3</text>
<text x="95.8" y="280.9" transform="rotate(-90 95.8 280.9)">ED4</text>
<text x="121.2" y="280.9" transform="rotate(-90 121.2 280.9)">ED5</text>
<text x="126.2" y="280.9" transform="rotate(-90 126.2 280.9)">ED6</text>
<text x="182.9" y="278.6">100nF</text>
<text x="83.1" y="287.8" transform="rotate(-90 83.1 287.8)">NC</text>
<text x="103.4" y="287.8" transform="rotate(-90 103.4 287.8)">NC</text>
<text x="108.5" y="287.8" transform="rotate(-90 108.5 287.8)">NC</text>
<text x="113.5" y="287.8" transform="rotate(-90 113.5 287.8)">NC</text>
<text x="83.1" y="293.4" transform="rotate(-90 83.1 293.4)">R14</text>
<text x="103.4" y="293.4" transform="rotate(-90 103.4 293.4)">R30</text>
<text x="108.5" y="293.4" transform="rotate(-90 108.5 293.4)">R31</text>
<text x="113.5" y="293.4" transform="rotate(-90 113.5 293.4)">R32</text>
<text x="90.7" y="300" transform="rotate(-90 90.7 300)">ULC0511C</text>
<text x="95.8" y="300" transform="rotate(-90 95.8 300)">ULC0511C</text>
<text x="121.2" y="300" transform="rotate(-90 121.2 300)">ULC0511C</text>
<text x="126.2" y="300" transform="rotate(-90 126.2 300)">ULC0511C</text>
<text x="339.9" y="297.4">L</text>
<text x="390.7" y="294.9">R</text>
<text x="205" y="302.5" transform="rotate(-90 205 302.5)">ED10</text>
<text x="197.4" y="310.6" transform="rotate(-90 197.4 310.6)">NC</text>
<text x="197.4" y="316.2" transform="rotate(-90 197.4 316.2)">R38</text>
<text x="205" y="322.8" transform="rotate(-90 205 322.8)">ULC0511C</text>
</g>
<g font-size="2.2" fill="#0f0">
<text x="442" y="398">C</text>
<text x="502.9" y="403.1">1</text>
<text x="518.2" y="403.1">4</text>
</g>
</svg>
